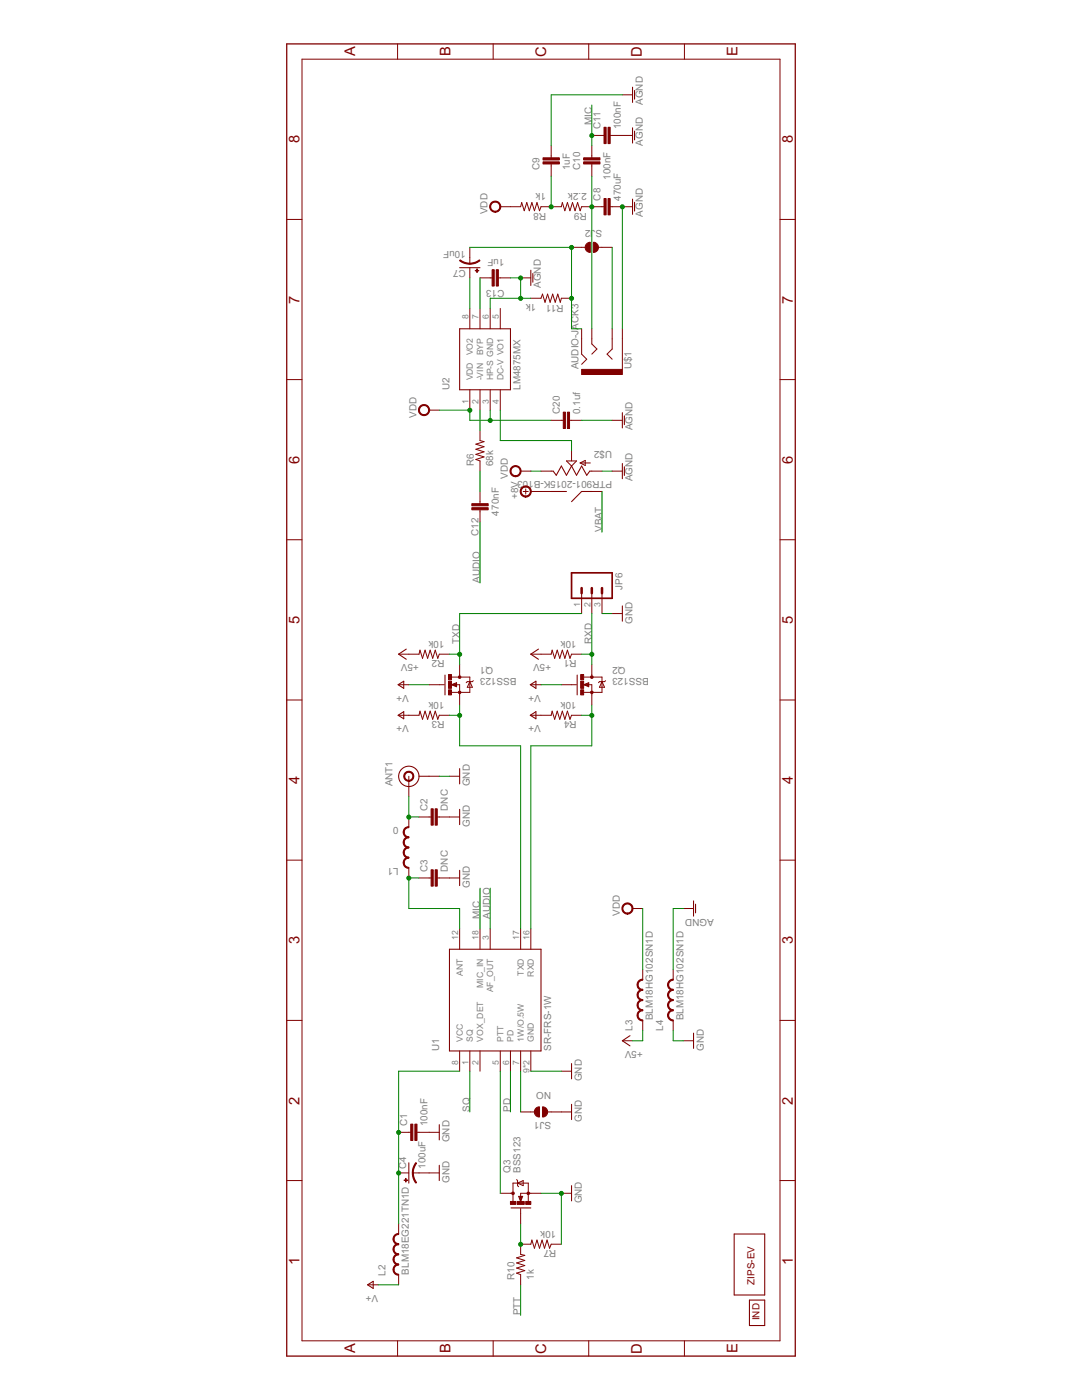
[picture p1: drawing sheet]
<svg xmlns="http://www.w3.org/2000/svg" width="216mm" height="279mm" viewBox="0 0 216 279" stroke-linecap="round" stroke-linejoin="round" font-family="sans-serif">
<path d="M57.2 8.8h101.5v261.8h-101.5zM91 136.5l-.7 .2 .7 .2v-.2h-.2M117.4 136.5l-.7 .2 .7 .2v-.2h-.2M103.7 238.9l.2 .7 .2-.7h-.2v.2" fill="none" stroke="#800000" stroke-width=".25"/>
<g fill="none" stroke="#800000" stroke-width=".2">
<path d="M60.3 11.8h95.3v255.8h-95.3zM79.3 8.8v3M98.4 8.8v3M117.5 8.8v3M124.2 18.9h2M136.6 8.8v3M110 29.1v2.4M110 32.7v2.5M118.1 29.1v2.4M118.1 32.7v2.5M118.1 27h2.4M121.8 27h4.4"/>
<path d="M57.2 43.8h3.1M93.7 49.4v3.2M93.7 53.4v2.1M95.8 55.5h2.4M99.4 55.5h2.5M99.8 41.3h4.1l.2-.9 .5 1.7 .5-1.7 .5 1.7 .5-1.7 .5 1.7 .5-1.7 .6 1.7 .2-.8h4.1l.2-.9 .5 1.7 .5-1.7 .5 1.7 .5-1.7 .5 1.7 .6-1.7 .5 1.7 .3-.8h4.4M103.9 55.5h2M105.9 59.5h2l.3-.8 .6 1.6 .5-1.6 .5 1.6 .5-1.6 .5 1.6 .5-1.6 .5 1.6 .2-.8h2M114 49.4h2.8M119.4 49.4h2.8M121.8 41.3h4.4M155.6 43.8h3.1"/>
<path d="M57.2 75.8h3.1M93.7 61.6v4M93.7 77.8v4.1M95.8 61.6v4M95.8 77.8v4.1M97.8 61.6v4M97.8 77.8v4.1M99.8 61.6v4M99.8 77.8v4.1M116.1 65.6v5.1l1 1-1 1M118.1 65.6v3l1 1.1-1 1M122.2 65.6v4.1l-1.1 1 1.1 1"/>
<path d="M124.2 65.6v8.1M155.6 75.8h3.1M85.6 81.9h2.1M95.8 85.9v2l.8 .2-1.6 .5 1.6 .6-1.6 .5 1.6 .5-1.6 .5 1.6 .5-1.6 .5 .8 .3v2M95.8 98.1v2.4M103.9 94h2M104.4 98.1h1M104.9 97.6v1M105.9 98.1h4.1M107.9 94h2.5M110 83.9h2.4M113 92h2l-1 1z"/>
<path d="M113.6 83.9h2.5M114 90v2M115.8 92.4h2M115.8 92.4l1-.5v1zM117.7 94h2.4M118.1 98.1h2M122.2 94h2M122.2 83.9h2M57.2 107.7h3.1M95.8 101.7v2.5M116.1 118.4v4M118.1 118.4v4"/>
<path d="M120.1 118.4v4M155.6 107.7h3.1M57.2 139.7h3.1M79.5 136.7h2.1M79.5 130.6h4.1l.2-.8 .5 1.6 .5-1.6 .5 1.6 .5-1.6 .5 1.6 .5-1.6 .6 1.6 .3-.8h2M85.6 136.7h3.1M90.1 136.7l1-.5v.9zM90.1 135.1h3.6v3.1h-3.6M91 136.7h.7v4M91.7 132.6v2.5M93.7 136l.6 1.2h-1.1zM94.4 135.8l-.1 .2h-1.1l-.2 .2"/>
<path d="M105.9 136.7h2M105.9 130.6h4.1l.2-.8 .5 1.6 .5-1.6 .5 1.6 .5-1.6 .5 1.6 .5-1.6 .5 1.6 .3-.8h2.1M112 136.7h3M116.5 136.7l1-.5v.9zM116.5 135.1h3.6v3.1h-3.6M117.4 136.7h.7v4M118.1 132.6v2.5M120.1 136l.5 1.2h-1zM120.8 135.8l-.2 .2h-1l-.2 .2M122.2 122.4h2M155.6 139.7h3.1M79.5 142.7h4.1l.2-.8 .5 1.7 .5-1.7 .5 1.7 .5-1.7 .5 1.7 .5-1.7 .6 1.7 .3-.9h2"/>
<path d="M81.6 154.9v4.1M85.6 154.9h2.1M89.7 154.9h2M105.9 142.7h4.1l.2-.8 .5 1.7 .5-1.7 .5 1.7 .5-1.7 .5 1.7 .5-1.7 .5 1.7 .3-.9h2.1M57.2 171.7h3.1M81.6 163v2.1M81.6 173.2v2M83.6 163h2.4M83.6 175.2h2.4M87.2 163h4.5M87.2 175.2h4.5M155.6 171.7h3.1"/>
<path d="M91.7 185.4v4M95.8 185.4v4M97.8 185.4v4M103.9 185.4v4M105.9 185.4v4M126.2 181.3h2M128.2 193.5v2M134.3 193.5v2M136.4 181.3h2M57.2 203.6h3.1M91.7 209.7v4.1M93.7 209.7v4.1"/>
<path d="M95.8 209.7v4.1M99.8 209.7v4.1M101.9 209.7v4.1M103.9 209.7v4.1M105.9 209.7v4.1M112 213.8h2M124.2 207.7h2M128.2 203.6v2.1M134.3 203.6v2.1M136.4 207.7h2M155.6 203.6h3.1M57.2 235.6h3.1"/>
<path d="M79.5 226h2.5M79.5 234.1h2.1M82.4 234.1h5.3M83.2 226h4.5M99.8 238.1h2.6M102.4 239.8v-3.7h3v3.7M103.1 235.4l.2 .2v1l.2 .2M103.3 236.1l1.1-.5v1zM103.5 238.8h.8l-.4 1zM103.9 221.9h2.7M107.9 238.1h-4v.8M109.3 221.9h4.7"/>
<path d="M112 238.1h2M155.6 235.6h3.1M73.4 256.4h2.1M79.5 244.2v2.1M79.5 254.4v2M103.9 241.2v3M112 248.3h-2l-.3 .8-.5-1.6-.6 1.6-.4-1.6-.5 1.6-.6-1.6-.5 1.6-.5-1.6-.2 .8h-2v2l.8 .2-1.6 .5 1.6 .5-1.6 .6 1.6 .5-1.6 .5 1.6 .5-1.6 .5 .8 .3v2M79.3 267.6v3M98.4 267.6v3M117.5 267.6v3M136.6 267.6v3"/>
</g>
<g fill="none" stroke="#800000" stroke-width=".21">
<path d="M126.2 17.4v3M126.6 18.1v1.7M126.2 25.5v3.1M126.2 39.7v3.1M126.6 26.2v1.7M91.7 53.4h4.1M105.9 53.9v3.1M106.3 54.6v1.7M126.6 40.4v1.7M91.7 65.6h10.2v12.2h-10.2zM110 98.1h3M110.4 94l.6 .8 1-1.8 1 1.8 1-1.8 1 1.8 1.1-1.8 1 1.8 .6-.8"/>
<path d="M118.1 98.1h-2l-2.1 2M124.2 82.4v3M124.2 92.5v3M124.6 83v1.8M124.6 93.2v1.7M79.4 136.7l1.2-.7v1.4zM81.1 129.5l-1.6 1.1 1.6 1M88.8 134.7v4M105.8 136.7l1.1-.7v1.4zM107.4 129.5l-1.5 1.1 1.5 1M115.2 134.7v4M124.2 120.9v3.1"/>
<path d="M79.4 142.7l1.2-.7v1.4zM83.6 154.9h2M91.7 153.4v3M105.8 142.7l1.1-.7v1.4zM91.7 161.5v3.1M91.7 173.7v3M138.4 179.8v3M89.7 189.4h18.2v20.3h-18.2zM138.8 180.4v1.8M114 212.3v3M125.7 206.7l-1.5 1 1.5 1M138.4 206.2v3"/>
<path d="M81.6 232.1v4M87.7 224.5v3M87.7 232.6v3M114 220.4v3M114 236.6v3.1M73.3 256.4l1.2-.7v1.4zM102 241.1h3.9M146.5 246.3h6.1v12.1h-6.1zM149.5 259.5h3.1v5h-3.1z"/>
<circle cx="81.6" cy="154.9" r="2.03"/>
</g>
<g fill="#800000" stroke="#800000" stroke-width=".2">
<path d="M80.5 172.2h.2l.2 .6 .7 .3v.2h-.2a1.07 1.07 0 0 1-.9-1.1z" fill-rule="evenodd"/>
<path d="M80.7 171.5l.4-.4h.5v.2l-.7 .2-.2 .7h-.2z" fill-rule="evenodd"/>
<path d="M80.5 170.1h.2l.2 .7 .7 .3v.2h-.2a1.07 1.07 0 0 1-.9-1.2z" fill-rule="evenodd"/>
<path d="M80.7 169.5l.4-.4 .5-.1v.2l-.7 .3-.2 .6h-.2z" fill-rule="evenodd"/>
<path d="M80.5 168.1h.2l.2 .7 .7 .2v.2h-.2a1.07 1.07 0 0 1-.9-1.1z" fill-rule="evenodd"/>
<path d="M80.7 167.4l.4-.3 .5-.1v.2l-.7 .3-.2 .6h-.2z" fill-rule="evenodd"/>
<path d="M80.5 166.1h.2l.2 .6 .7 .3v.2h-.2a1.07 1.07 0 0 1-.9-1.1z" fill-rule="evenodd"/>
<path d="M80.7 165.4l.4-.3 .5-.1v.2l-.7 .2-.2 .7h-.2z" fill-rule="evenodd"/>
<path d="M83 232l.1 .2-.5 1.1-.1 .8h-.2l.1-1.1z" fill-rule="evenodd"/>
<path d="M82.3 234.1h.2l.1 .8 .5 1.1-.1 .1-.6-.9z" fill-rule="evenodd"/>
<path d="M78.4 253.4h.2l.3 .6 .6 .3v.2h-.1a1.11 1.11 0 0 1-1-1.1z" fill-rule="evenodd"/>
<path d="M78.8 252.5l.7-.2v.2l-.6 .2-.3 .7h-.2l.1-.5z" fill-rule="evenodd"/>
<path d="M78.4 251.4h.2l.3 .6 .6 .3v.2h-.1a1.11 1.11 0 0 1-1-1.1z" fill-rule="evenodd"/>
<path d="M78.8 250.4l.7-.2v.2l-.6 .3-.3 .7h-.2l.1-.5z" fill-rule="evenodd"/>
<path d="M78.4 249.3h.2l.3 .7 .6 .2v.2h-.1a1.11 1.11 0 0 1-1-1.1z" fill-rule="evenodd"/>
<path d="M78.8 248.4l.7-.2v.2l-.6 .3-.3 .6h-.2l.1-.4z" fill-rule="evenodd"/>
<path d="M78.4 247.3h.2l.3 .6 .6 .3v.2h-.1a1.15 1.15 0 0 1-1-1.1z" fill-rule="evenodd"/>
<path d="M78.7 246.6l.4-.3 .4-.1v.2l-.6 .2-.3 .7h-.2z" fill-rule="evenodd"/>
<path d="M80.9 154.2a1.01 1.01 0 0 1 1.6 .3 1.01 1.01 0 0 1-.9 1.4v-.2a.8 .8 0 0 1-.7-1.2 .8 .8 0 0 1 1.4-.1 .8 .8 0 0 1-.5 1.3h-.2v.2a1.01 1.01 0 0 1-1-.6 1.01 1.01 0 0 1 .3-1.1z" fill-rule="evenodd"/>
<path d="M117.9 138h.4v.4h-.4z" fill-rule="evenodd"/>
<path d="M107 221.1l.7-.2v2a1.02 1.02 0 0 1-1-.6 1.02 1.02 0 0 1 .3-1.2z" fill-rule="evenodd"/>
<path d="M108.2 220.9a1.02 1.02 0 0 1 1.1 1 1.02 1.02 0 0 1-1.1 1z" fill-rule="evenodd"/>
<path d="M127.1 202.6h.2l.3 .7 .6 .2v.3h-.1a1.1 1.1 0 0 1-1-1.2z" fill-rule="evenodd"/>
<path d="M127.3 202l.5-.4 .4-.1v.2l-.6 .3-.3 .6h-.2z" fill-rule="evenodd"/>
<path d="M127.1 200.6h.2l.3 .7 .6 .2v.2h-.1a1.1 1.1 0 0 1-1-1.1z" fill-rule="evenodd"/>
<path d="M127.3 199.9l.5-.3 .4-.1v.2l-.6 .2-.3 .7h-.2z" fill-rule="evenodd"/>
<path d="M127.1 198.6h.2l.3 .6 .6 .3v.2h-.1a1.1 1.1 0 0 1-1-1.1z" fill-rule="evenodd"/>
<path d="M127.3 197.9l.5-.4 .4-.1v.3l-.6 .2-.3 .7h-.2z" fill-rule="evenodd"/>
<path d="M127.1 196.5h.2l.3 .7 .6 .2v.3l-.4-.1a1.03 1.03 0 0 1-.7-1.1z" fill-rule="evenodd"/>
<path d="M127.3 195.9l.5-.4 .4-.1v.2l-.6 .3-.3 .6h-.2z" fill-rule="evenodd"/>
<path d="M133.2 202.6h.2l.3 .7 .6 .2v.3l-.7-.3-.3-.4z" fill-rule="evenodd"/>
<path d="M133.4 202l.5-.4 .4-.1v.2l-.6 .3-.3 .6h-.2z" fill-rule="evenodd"/>
<path d="M133.2 200.6h.2l.3 .7 .6 .2v.2l-.4-.1-.5-.3z" fill-rule="evenodd"/>
<path d="M133.4 199.9l.5-.3 .4-.1v.2l-.6 .2-.3 .7h-.2z" fill-rule="evenodd"/>
<path d="M133.2 198.6h.2l.3 .6 .6 .3v.2l-.4-.1-.5-.4z" fill-rule="evenodd"/>
<path d="M133.4 197.9l.5-.4 .4-.1v.3l-.6 .2-.3 .7h-.2z" fill-rule="evenodd"/>
<path d="M133.2 196.5h.2l.3 .7 .6 .2v.3l-.4-.1a1.08 1.08 0 0 1-.7-1.1z" fill-rule="evenodd"/>
<path d="M133.4 195.9l.5-.4 .4-.1v.2l-.6 .3-.3 .6h-.2z" fill-rule="evenodd"/>
<path d="M124.4 180.6a1.12 1.12 0 0 1 1.8 .2 1.12 1.12 0 0 1-1 1.6v-.2a.9 .9 0 0 1-.9-1.2 .9 .9 0 0 1 1.6-.3 .9 .9 0 0 1-.4 1.5h-.3v.2a1.13 1.13 0 0 1-1-.6 1.13 1.13 0 0 1 .2-1.2z" fill-rule="evenodd"/>
<path d="M98 40.5a1.11 1.11 0 0 1 1.8 .3 1.11 1.11 0 0 1-1 1.6v-.2a.92 .92 0 0 1-.8-1.3 .92 .92 0 0 1 1.5-.3 .92 .92 0 0 1-.4 1.5l-.3 .1v.2a1.11 1.11 0 0 1-1-.7 1.11 1.11 0 0 1 .2-1.2z" fill-rule="evenodd"/>
<path d="M91.8 51.9l.7 .4 1.2 .2v.2l-1.5-.3-.5-.4z" fill-rule="evenodd"/>
<path d="M93.7 52.5l1.3-.2 .7-.4 .1 .1-1.4 .7h-.7z" fill-rule="evenodd"/>
<path d="M117.1 48.6l.7-.3v2.1a1.01 1.01 0 0 1-1-.7 1.01 1.01 0 0 1 .3-1.1z" fill-rule="evenodd"/>
<path d="M118.4 48.3a1.02 1.02 0 0 1 1 1.1 1.02 1.02 0 0 1-1 1z" fill-rule="evenodd"/>
<path d="M104.1 97.3a1.12 1.12 0 0 1 1.8 .3 1.12 1.12 0 0 1-1 1.6v-.2a.9 .9 0 0 1-.8-1.3 .9 .9 0 0 1 1.5-.2 .9 .9 0 0 1-.4 1.5h-.3v.2a1.13 1.13 0 0 1-1-.7 1.13 1.13 0 0 1 .2-1.2z" fill-rule="evenodd"/>
<path d="M83.8 81.1a1.11 1.11 0 0 1 1.8 .3 1.11 1.11 0 0 1-1 1.6v-.2a.92 .92 0 0 1-.8-1.3 .92 .92 0 0 1 1.5-.3 .92 .92 0 0 1-.4 1.5l-.3 .1v.2a1.1 1.1 0 0 1-1-.7 1.1 1.1 0 0 1 .2-1.2z" fill-rule="evenodd"/>
<path d="M102 93.3a1.12 1.12 0 0 1 1.9 .3 1.12 1.12 0 0 1-1 1.5v-.2a.92 .92 0 0 1-.8-1.3 .92 .92 0 0 1 1.5-.1 .92 .92 0 0 1-.5 1.4h-.2v.2a1.12 1.12 0 0 1-1-.6 1.12 1.12 0 0 1 .1-1.2z" fill-rule="evenodd"/>
<circle cx="91.7" cy="138.2" r=".26"/>
<circle cx="91.7" cy="135.1" r=".27"/>
<circle cx="118.1" cy="135.1" r=".27"/>
<circle cx="105.4" cy="238.2" r=".27"/>
<circle cx="102.4" cy="238.2" r=".27"/>
</g>
<g fill="#800000" stroke="#800000" stroke-width=".2">
<path d="M82.8 224.3h.4v3.3h-.4z"/>
<path d="M82 224.3h.4v3.3h-.4z"/>
<path d="M86.8 161.4h.4v3.3h-.4z"/>
<path d="M86 161.4h.4v3.3h-.4z"/>
<path d="M86.8 173.6h.4v3.2h-.4z"/>
<path d="M86 173.6h.4v3.2h-.4z"/>
<path d="M80.9 235.2l.1 .7z"/>
<path d="M80.6 235.5l.7 .1z"/>
<path d="M89.5 137.7h.6v1h-.6z"/>
<path d="M89.5 134.6h.6v1h-.6z"/>
<path d="M89.5 135.9h.6v1.5h-.6z"/>
<path d="M115.9 137.7h.6v1h-.6z"/>
<path d="M115.9 134.6h.6v1h-.6z"/>
<path d="M115.9 135.9h.6v1.5h-.6z"/>
<path d="M108.4 31.5h3.2v.4h-3.2z"/>
<path d="M108.4 32.3h3.2v.4h-3.2z"/>
<path d="M116.5 31.5h3.2v.4h-3.2z"/>
<path d="M116.5 32.3h3.2v.4h-3.2z"/>
<path d="M121.3 25.4h.5v3.3h-.5z"/>
<path d="M120.5 25.4h.4v3.3h-.4z"/>
<path d="M116.1 73.7h8.1v1h-8.1z"/>
<path d="M94.1 100.5h3.3v.4h-3.3z"/>
<path d="M94.1 101.3h3.3v.4h-3.3z"/>
<path d="M98.2 53.8h.4v3.3h-.4z"/>
<path d="M99 53.8h.4v3.3h-.4z"/>
<path d="M104.9 239.8h1v.6h-1z"/>
<path d="M101.9 239.8h1v.6h-1z"/>
<path d="M103.2 239.8h1.4v.6h-1.4z"/>
<path d="M94.8 54l.7 .1z"/>
<path d="M95.1 53.7l.1 .7z"/>
<path d="M121.3 39.6h.5v3.3h-.5z"/>
<path d="M120.5 39.6h.4v3.3h-.4z"/>
<path d="M113.2 82.3h.4v3.2h-.4z"/>
<path d="M112.4 82.3h.4v3.2h-.4z"/>
</g>
<path d="M114 114.3h8.2v5.1h-8.2z" fill="none" stroke="#800000" stroke-width=".34"/>
<path d="M116.1 117.4v1M118.1 117.4v1M120.1 117.4v1" fill="none" stroke="#800000" stroke-width=".51"/>
<g fill="none" stroke="#008000" stroke-width=".2">
<path d="M124.2 18.9h-14.2v10.2M110 35.2v6.1M118.1 21v8.1M118.1 35.2v30.4M93.7 55.5v6.1M93.7 49.4h20.3v16.2h2.1M95.8 55.5v6.1M101.9 55.5h2v4M105.9 59.5h-8.1v2.1M122.2 49.4v16.2M124.2 41.3v24.3M87.7 81.9h6v2h16.3"/>
<path d="M95.8 81.9v4M95.8 94v4.1M97.8 81.9v2M99.8 81.9v6h14.2v2.1M105.9 94h2M116.1 83.9h6.1M120.1 94h2.1M120.1 98.1v8.1M95.8 104.2v12.2M81.6 136.7h4M89.7 130.6h2M107.9 136.7h4.1"/>
<path d="M116.1 122.4h-24.4v10.2M116.1 130.6h2M118.1 122.4v10.2M120.1 122.4h2.1M81.6 159v4h2M87.7 154.9h2M89.7 142.7h2M91.7 140.7v8.1h12.2v36.6M116.1 142.7h2M118.1 140.7v8.1h-12.2v36.6M83.6 175.2h-2v6.1h10.1v4.1M95.8 177.2v8.2"/>
<path d="M97.8 177.2v8.2M128.2 181.3v12.2M136.4 181.3h-2.1v12.2M91.7 213.8h-12.2v30.4M93.7 213.8v8.1M99.8 213.8v24.3M101.9 213.8v8.1M103.9 213.8v8.1M105.9 213.8h6.1M128.2 205.7v2h-2M134.3 205.7v2h2.1M107.9 238.1h4.1v10.2"/>
<path d="M75.5 256.4h4M103.9 244.2v4.1M103.9 256.4v6.1"/>
</g>
<g fill="#008000" stroke="#008000" stroke-width=".2">
<circle cx="112" cy="238.2" r=".4"/>
<circle cx="81.6" cy="175.2" r=".4"/>
<circle cx="81.6" cy="163.1" r=".4"/>
<circle cx="79.5" cy="234.1" r=".4"/>
<circle cx="79.5" cy="226" r=".4"/>
<circle cx="118.1" cy="27.1" r=".4"/>
<circle cx="91.7" cy="130.6" r=".4"/>
<circle cx="118.1" cy="130.6" r=".4"/>
<circle cx="118.1" cy="142.8" r=".4"/>
<circle cx="91.7" cy="142.8" r=".4"/>
<circle cx="124.2" cy="41.3" r=".4"/>
<circle cx="103.9" cy="55.5" r=".4"/>
<circle cx="103.9" cy="59.5" r=".4"/>
<circle cx="93.7" cy="81.9" r=".4"/>
<circle cx="97.8" cy="83.9" r=".4"/>
<circle cx="110" cy="41.3" r=".4"/>
<circle cx="118.1" cy="41.3" r=".4"/>
<circle cx="114" cy="49.4" r=".4"/>
<circle cx="114" cy="59.5" r=".4"/>
<circle cx="103.9" cy="248.3" r=".4"/>
</g>
<g font-size="3.3" fill="#800000">
<text x="70.8" y="11.3" transform="rotate(-90 70.8 11.3)">A</text>
<text x="89.9" y="11.3" transform="rotate(-90 89.9 11.3)">B</text>
<text x="109" y="11.4" transform="rotate(-90 109 11.4)">C</text>
<text x="128.1" y="11.4" transform="rotate(-90 128.1 11.4)">D</text>
<text x="147.1" y="11.3" transform="rotate(-90 147.1 11.3)">E</text>
<text x="59.8" y="28.6" transform="rotate(-90 59.8 28.6)">8</text>
<text x="158.2" y="28.6" transform="rotate(-90 158.2 28.6)">8</text>
<text x="59.8" y="60.6" transform="rotate(-90 59.8 60.6)">7</text>
<text x="158.2" y="60.6" transform="rotate(-90 158.2 60.6)">7</text>
<text x="59.8" y="92.5" transform="rotate(-90 59.8 92.5)">6</text>
<text x="158.2" y="92.5" transform="rotate(-90 158.2 92.5)">6</text>
<text x="59.8" y="124.5" transform="rotate(-90 59.8 124.5)">5</text>
<text x="158.2" y="124.5" transform="rotate(-90 158.2 124.5)">5</text>
<text x="59.8" y="156.5" transform="rotate(-90 59.8 156.5)">4</text>
<text x="158.2" y="156.5" transform="rotate(-90 158.2 156.5)">4</text>
<text x="59.8" y="188.5" transform="rotate(-90 59.8 188.5)">3</text>
<text x="158.2" y="188.5" transform="rotate(-90 158.2 188.5)">3</text>
<text x="59.8" y="220.4" transform="rotate(-90 59.8 220.4)">2</text>
<text x="158.2" y="220.4" transform="rotate(-90 158.2 220.4)">2</text>
<text x="59.8" y="252.4" transform="rotate(-90 59.8 252.4)">1</text>
<text x="158.2" y="252.4" transform="rotate(-90 158.2 252.4)">1</text>
<text x="70.8" y="270.1" transform="rotate(-90 70.8 270.1)">A</text>
<text x="89.9" y="270.1" transform="rotate(-90 89.9 270.1)">B</text>
<text x="109" y="270.2" transform="rotate(-90 109 270.2)">C</text>
<text x="128.1" y="270.2" transform="rotate(-90 128.1 270.2)">D</text>
<text x="147.1" y="270.1" transform="rotate(-90 147.1 270.1)">E</text>
</g>
<g font-size="2.2" fill="#808080">
<text x="128.2" y="20.9" transform="rotate(-90 128.2 20.9)">AGND</text>
<text x="118.1" y="25" transform="rotate(-90 118.1 25)">MIC</text>
<text x="119.8" y="25.8" transform="rotate(-90 119.8 25.8)">C11</text>
<text x="123.9" y="25.8" transform="rotate(-90 123.9 25.8)">100nF</text>
<text x="128.2" y="29.1" transform="rotate(-90 128.2 29.1)">AGND</text>
<text x="107.6" y="33.9" transform="rotate(-90 107.6 33.9)">C9</text>
<text x="113.7" y="33.9" transform="rotate(-90 113.7 33.9)">1uF</text>
<text x="115.8" y="33.9" transform="rotate(-90 115.8 33.9)">C10</text>
<text x="121.8" y="35.9" transform="rotate(-90 121.8 35.9)">100nF</text>
<text x="109" y="38.6" transform="rotate(-180 109 38.6)">1k</text>
<text x="117.1" y="38.6" transform="rotate(-180 117.1 38.6)">2.2k</text>
<text x="119.8" y="40" transform="rotate(-90 119.8 40)">C8</text>
<text x="123.9" y="40" transform="rotate(-90 123.9 40)">470uF</text>
<text x="97.3" y="42.8" transform="rotate(-90 97.3 42.8)">VDD</text>
<text x="109" y="42.4" transform="rotate(-180 109 42.4)">R8</text>
<text x="117.1" y="42.4" transform="rotate(-180 117.1 42.4)">R9</text>
<text x="117.8" y="45.9" transform="rotate(-180 117.8 45.9)">2</text>
<text x="120.1" y="45.9" transform="rotate(-180 120.1 45.9)">SJ</text>
<text x="128.2" y="43.3" transform="rotate(-90 128.2 43.3)">AGND</text>
<text x="92.9" y="50.1" transform="rotate(-180 92.9 50.1)">10uF</text>
<text x="92.9" y="53.9" transform="rotate(-180 92.9 53.9)">C7</text>
<text x="100.6" y="51.7" transform="rotate(-180 100.6 51.7)">1uF</text>
<text x="100.6" y="57.8" transform="rotate(-180 100.6 57.8)">C13</text>
<text x="107.9" y="57.5" transform="rotate(-90 107.9 57.5)">AGND</text>
<text x="107" y="60.7" transform="rotate(-180 107 60.7)">1k</text>
<text x="112.5" y="61" transform="rotate(-180 112.5 61)">R11</text>
<text x="89.7" y="77.8" transform="rotate(-90 89.7 77.8)">U2</text>
<text x="103.9" y="77.8" transform="rotate(-90 103.9 77.8)">LM4875MX</text>
<text x="115.5" y="73.7" transform="rotate(-90 115.5 73.7)">AUDIO-JACK3</text>
<text x="126" y="73.7" transform="rotate(-90 126 73.7)">U$1</text>
<text x="83.1" y="83.4" transform="rotate(-90 83.1 83.4)">VDD</text>
<text x="111.7" y="82.7" transform="rotate(-90 111.7 82.7)">C20</text>
<text x="115.8" y="82.7" transform="rotate(-90 115.8 82.7)">0.1uf</text>
<text x="122.2" y="90" transform="rotate(-180 122.2 90)">U$2</text>
<text x="126.2" y="85.9" transform="rotate(-90 126.2 85.9)">AGND</text>
<text x="94.6" y="93" transform="rotate(-90 94.6 93)">R6</text>
<text x="98.4" y="93" transform="rotate(-90 98.4 93)">68k</text>
<text x="101.4" y="95.5" transform="rotate(-90 101.4 95.5)">VDD</text>
<text x="103.4" y="99.6" transform="rotate(-90 103.4 99.6)">+8V</text>
<text x="122.2" y="96.1" transform="rotate(-180 122.2 96.1)">PTR901-2015K-B103</text>
<text x="126.2" y="96.1" transform="rotate(-90 126.2 96.1)">AGND</text>
<text x="95.5" y="107" transform="rotate(-90 95.5 107)">C12</text>
<text x="99.5" y="102.9" transform="rotate(-90 99.5 102.9)">470nF</text>
<text x="120.1" y="106.2" transform="rotate(-90 120.1 106.2)">VBAT</text>
<text x="95.8" y="116.4" transform="rotate(-90 95.8 116.4)">AUDIO</text>
<text x="124.2" y="117.8" transform="rotate(-90 124.2 117.8)">JP6</text>
<text x="126.2" y="124.5" transform="rotate(-90 126.2 124.5)">GND</text>
<text x="88.7" y="127.9" transform="rotate(-180 88.7 127.9)">10k</text>
<text x="88.7" y="131.8" transform="rotate(-180 88.7 131.8)">R2</text>
<text x="91.7" y="128.5" transform="rotate(-90 91.7 128.5)">TXD</text>
<text x="115.1" y="127.9" transform="rotate(-180 115.1 127.9)">10k</text>
<text x="115.1" y="131.8" transform="rotate(-180 115.1 131.8)">R1</text>
<text x="118.1" y="128.5" transform="rotate(-90 118.1 128.5)">RXD</text>
<text x="83.6" y="132.6" transform="rotate(-180 83.6 132.6)">+5V</text>
<text x="98.4" y="133.2" transform="rotate(-180 98.4 133.2)">Q1</text>
<text x="103.1" y="135.2" transform="rotate(-180 103.1 135.2)">BSS123</text>
<text x="110" y="132.6" transform="rotate(-180 110 132.6)">+5V</text>
<text x="124.8" y="133.2" transform="rotate(-180 124.8 133.2)">Q2</text>
<text x="129.5" y="135.2" transform="rotate(-180 129.5 135.2)">BSS123</text>
<text x="81.6" y="138.7" transform="rotate(-180 81.6 138.7)">V+</text>
<text x="88.7" y="140.1" transform="rotate(-180 88.7 140.1)">10k</text>
<text x="88.7" y="143.9" transform="rotate(-180 88.7 143.9)">R3</text>
<text x="107.9" y="138.7" transform="rotate(-180 107.9 138.7)">V+</text>
<text x="115.1" y="140.1" transform="rotate(-180 115.1 140.1)">10k</text>
<text x="115.1" y="143.9" transform="rotate(-180 115.1 143.9)">R4</text>
<text x="81.6" y="144.8" transform="rotate(-180 81.6 144.8)">V+</text>
<text x="107.9" y="144.8" transform="rotate(-180 107.9 144.8)">V+</text>
<text x="78.3" y="157" transform="rotate(-90 78.3 157)">ANT1</text>
<text x="85.3" y="161.8" transform="rotate(-90 85.3 161.8)">C2</text>
<text x="89.4" y="161.8" transform="rotate(-90 89.4 161.8)">DNC</text>
<text x="93.7" y="157" transform="rotate(-90 93.7 157)">GND</text>
<text x="79.5" y="165.1" transform="rotate(-180 79.5 165.1)">0</text>
<text x="93.7" y="165.1" transform="rotate(-90 93.7 165.1)">GND</text>
<text x="79.5" y="173.2" transform="rotate(-180 79.5 173.2)">L1</text>
<text x="85.3" y="174" transform="rotate(-90 85.3 174)">C3</text>
<text x="89.4" y="174" transform="rotate(-90 89.4 174)">DNC</text>
<text x="93.7" y="177.3" transform="rotate(-90 93.7 177.3)">GND</text>
<text x="95.8" y="183.3" transform="rotate(-90 95.8 183.3)">MIC</text>
<text x="97.8" y="183.3" transform="rotate(-90 97.8 183.3)">AUDIO</text>
<text x="123.7" y="182.8" transform="rotate(-90 123.7 182.8)">VDD</text>
<text x="142.4" y="183.3" transform="rotate(-180 142.4 183.3)">AGND</text>
<text x="130.3" y="203.6" transform="rotate(-90 130.3 203.6)">BLM18HG102SN1D</text>
<text x="136.4" y="203.6" transform="rotate(-90 136.4 203.6)">BLM18HG102SN1D</text>
<text x="87.7" y="209.7" transform="rotate(-90 87.7 209.7)">U1</text>
<text x="110" y="209.7" transform="rotate(-90 110 209.7)">SR-FRS-1W</text>
<text x="126.2" y="205.7" transform="rotate(-90 126.2 205.7)">L3</text>
<text x="128.2" y="209.7" transform="rotate(-180 128.2 209.7)">+5V</text>
<text x="132.3" y="205.7" transform="rotate(-90 132.3 205.7)">L4</text>
<text x="140.4" y="209.7" transform="rotate(-90 140.4 209.7)">GND</text>
<text x="116.1" y="215.8" transform="rotate(-90 116.1 215.8)">GND</text>
<text x="93.7" y="221.9" transform="rotate(-90 93.7 221.9)">SQ</text>
<text x="101.9" y="221.9" transform="rotate(-90 101.9 221.9)">PD</text>
<text x="110" y="217.9" transform="rotate(-180 110 217.9)">NO</text>
<text x="81.3" y="224.8" transform="rotate(-90 81.3 224.8)">C1</text>
<text x="85.3" y="224.8" transform="rotate(-90 85.3 224.8)">100nF</text>
<text x="110" y="223.9" transform="rotate(-180 110 223.9)">SJ1</text>
<text x="116.1" y="223.9" transform="rotate(-90 116.1 223.9)">GND</text>
<text x="81.1" y="233.3" transform="rotate(-90 81.1 233.3)">C4</text>
<text x="84.9" y="233.3" transform="rotate(-90 84.9 233.3)">100uF</text>
<text x="89.7" y="228" transform="rotate(-90 89.7 228)">GND</text>
<text x="89.7" y="236.1" transform="rotate(-90 89.7 236.1)">GND</text>
<text x="101.9" y="234.1" transform="rotate(-90 101.9 234.1)">Q3</text>
<text x="103.9" y="234.1" transform="rotate(-90 103.9 234.1)">BSS123</text>
<text x="111" y="245.7" transform="rotate(-180 111 245.7)">10k</text>
<text x="116.1" y="240.2" transform="rotate(-90 116.1 240.2)">GND</text>
<text x="111" y="249.5" transform="rotate(-180 111 249.5)">R7</text>
<text x="76.9" y="254.6" transform="rotate(-90 76.9 254.6)">L2</text>
<text x="81.6" y="254.4" transform="rotate(-90 81.6 254.4)">BLM18EG221TN1D</text>
<text x="102.7" y="255.4" transform="rotate(-90 102.7 255.4)">R10</text>
<text x="106.5" y="255.4" transform="rotate(-90 106.5 255.4)">1k</text>
<text x="75.5" y="258.4" transform="rotate(-180 75.5 258.4)">V+</text>
<text x="103.9" y="262.5" transform="rotate(-90 103.9 262.5)">PTT</text>
</g>
<g font-size="2.2" fill="#800000">
<text x="150.6" y="256.4" transform="rotate(-90 150.6 256.4)">ZIPS-EV</text>
<text x="151.6" y="263.5" transform="rotate(-90 151.6 263.5)">IND</text>
</g>
<g font-size="1.9" fill="#808080">
<text x="93.5" y="63.7" transform="rotate(-90 93.5 63.7)">8</text>
<text x="95.5" y="63.7" transform="rotate(-90 95.5 63.7)">7</text>
<text x="97.5" y="63.7" transform="rotate(-90 97.5 63.7)">6</text>
<text x="99.5" y="63.7" transform="rotate(-90 99.5 63.7)">5</text>
<text x="94.4" y="70.9" transform="rotate(-90 94.4 70.9)">VO2</text>
<text x="96.4" y="70.9" transform="rotate(-90 96.4 70.9)">BYP</text>
<text x="94.4" y="75.9" transform="rotate(-90 94.4 75.9)">VDD</text>
<text x="96.4" y="75.9" transform="rotate(-90 96.4 75.9)">-VIN</text>
<text x="98.4" y="75.9" transform="rotate(-90 98.4 75.9)">HP-S GND</text>
<text x="100.4" y="75.9" transform="rotate(-90 100.4 75.9)">DC-V VO1</text>
<text x="93.5" y="80.6" transform="rotate(-90 93.5 80.6)">1</text>
<text x="95.5" y="80.6" transform="rotate(-90 95.5 80.6)">2</text>
<text x="97.5" y="80.6" transform="rotate(-90 97.5 80.6)">3</text>
<text x="99.5" y="80.6" transform="rotate(-90 99.5 80.6)">4</text>
<text x="115.8" y="121.2" transform="rotate(-90 115.8 121.2)">1</text>
<text x="117.8" y="121.2" transform="rotate(-90 117.8 121.2)">2</text>
<text x="119.8" y="121.2" transform="rotate(-90 119.8 121.2)">3</text>
<text x="91.4" y="187.6" transform="rotate(-90 91.4 187.6)">12</text>
<text x="95.5" y="187.6" transform="rotate(-90 95.5 187.6)">18</text>
<text x="97.5" y="187.6" transform="rotate(-90 97.5 187.6)">3</text>
<text x="103.6" y="187.6" transform="rotate(-90 103.6 187.6)">17</text>
<text x="105.6" y="187.6" transform="rotate(-90 105.6 187.6)">16</text>
<text x="92.3" y="194.7" transform="rotate(-90 92.3 194.7)">ANT</text>
<text x="96.4" y="197.1" transform="rotate(-90 96.4 197.1)">MIC_IN</text>
<text x="104.5" y="194.7" transform="rotate(-90 104.5 194.7)">TXD</text>
<text x="106.5" y="194.9" transform="rotate(-90 106.5 194.9)">RXD</text>
<text x="98.4" y="198.1" transform="rotate(-90 98.4 198.1)">AF_OUT</text>
<text x="92.3" y="207.9" transform="rotate(-90 92.3 207.9)">VCC</text>
<text x="94.4" y="207.9" transform="rotate(-90 94.4 207.9)">SQ</text>
<text x="96.4" y="207.9" transform="rotate(-90 96.4 207.9)">VOX_DET</text>
<text x="100.4" y="207.9" transform="rotate(-90 100.4 207.9)">PTT</text>
<text x="102.5" y="207.9" transform="rotate(-90 102.5 207.9)">PD</text>
<text x="104.5" y="207.9" transform="rotate(-90 104.5 207.9)">1W/O.5W</text>
<text x="106.5" y="207.9" transform="rotate(-90 106.5 207.9)">GND</text>
<text x="91.4" y="212.6" transform="rotate(-90 91.4 212.6)">8</text>
<text x="93.5" y="212.6" transform="rotate(-90 93.5 212.6)">1</text>
<text x="95.5" y="212.6" transform="rotate(-90 95.5 212.6)">2</text>
<text x="99.5" y="212.6" transform="rotate(-90 99.5 212.6)">5</text>
<text x="101.6" y="212.6" transform="rotate(-90 101.6 212.6)">6</text>
<text x="103.6" y="212.6" transform="rotate(-90 103.6 212.6)">7</text>
<text x="105.6" y="214.2" transform="rotate(-90 105.6 214.2)">9*2</text>
</g>
</svg>
